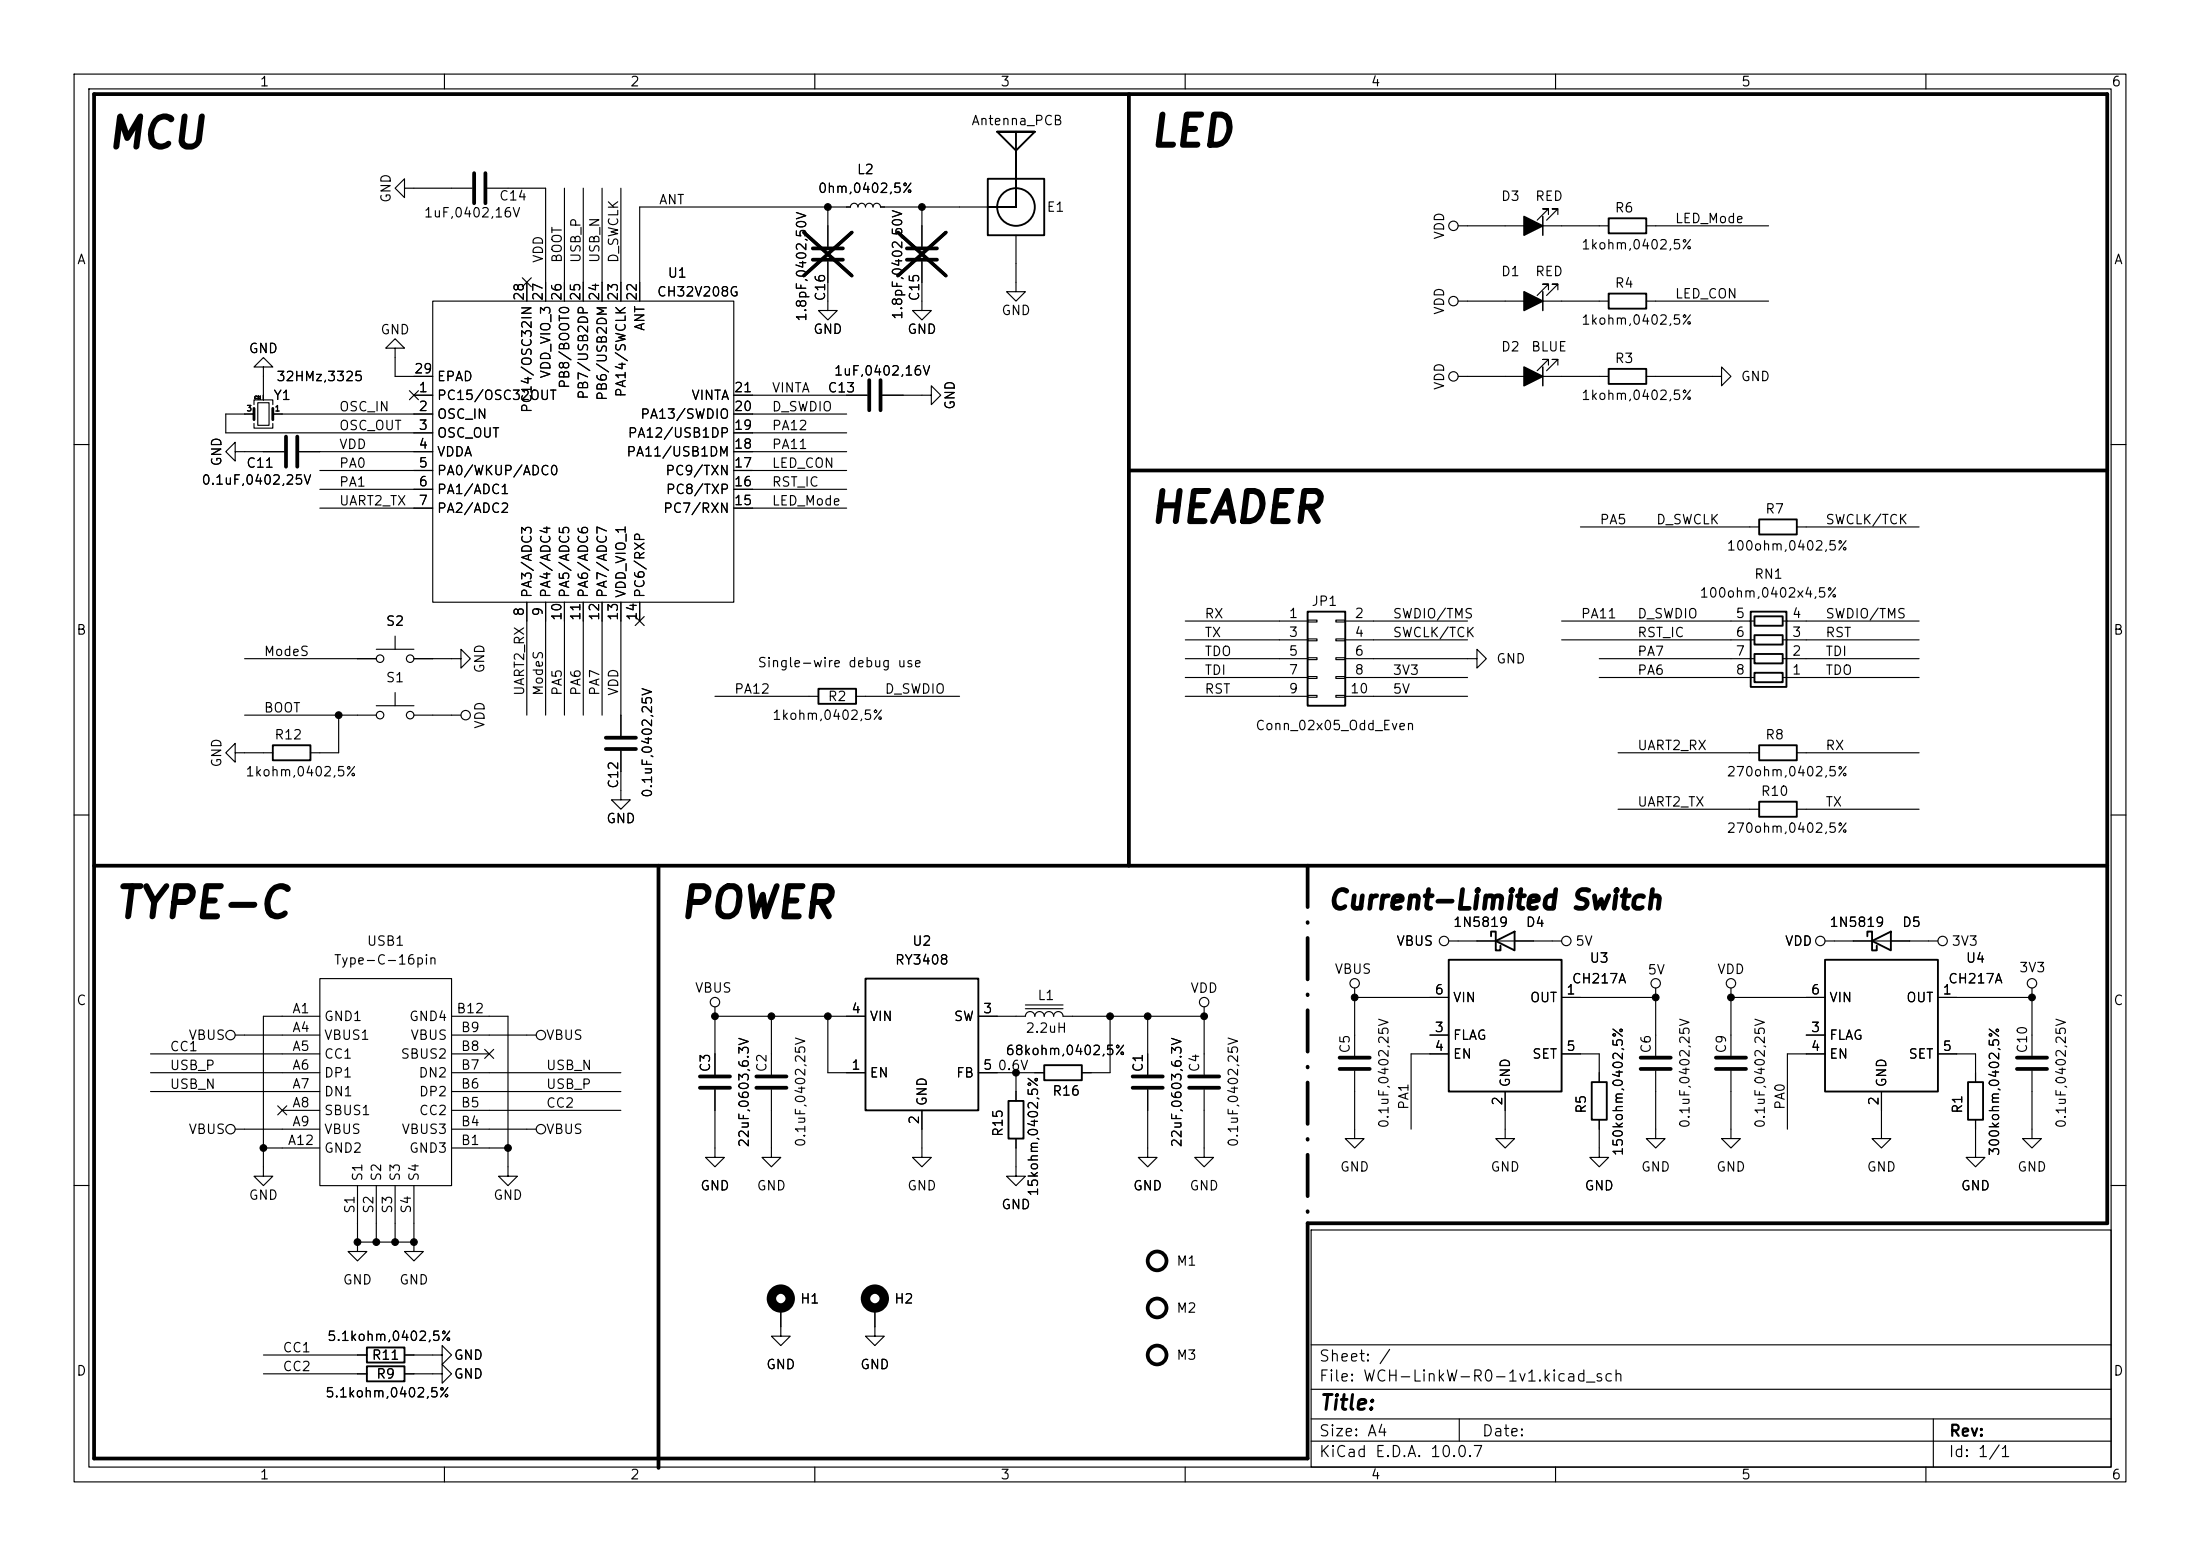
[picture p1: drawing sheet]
<svg xmlns="http://www.w3.org/2000/svg" width="297mm" height="210mm" viewBox="0 0 297 210" stroke-linecap="round" stroke-linejoin="round" font-family="sans-serif">
<g fill="none" stroke="#000" stroke-width=".15">
<path d="M10 10h277v190h-277zM12 12h273v186h-273zM60 10v2M110 10v2M160 10v2M210 10v2M260 10v2M54.6 25.4v-1.3l-1.3 1.3 1.3 1.3v-1.3h9.2M65.8 25.4h7.9v15.2M70.5 37.5l1.2 1.2M71.1 38.1v2.5M71.7 37.5l-1.2 1.2"/>
<path d="M76.2 25.4v15.2M78.7 25.4v15.2M81.3 25.4v15.2M83.8 25.4v15.2M111.8 35.3v6.6h1.2l-1.2 1.3-1.3-1.3h1.3M111.8 27.9v5.4M124.5 35.3v6.6h1.2l-1.2 1.3-1.3-1.3h1.3M124.5 27.9v5.4M133.3 27.9h-14.4a.51 .51 0 0 0-.5-.5 .51 .51 0 0 0-.5 .5 .51 .51 0 0 0-.6-.5 .51 .51 0 0 0-.5 .5 .51 .51 0 0 0-.5-.5 .51 .51 0 0 0-.5 .5 .51 .51 0 0 0-.5-.5 .51 .51 0 0 0-.5 .5h-28.4v12.7M137.2 31.8v7.6h1.2l-1.2 1.2-1.3-1.2h1.3M196.8 30.5h20.4M209 29v-.8h-.7h.7l-1.5 1.5"/>
<path d="M209 39.1v-.7h-.7h.7l-1.5 1.5M210.3 29v-.8h-.8h.8l-1.5 1.5M210.3 39.1v-.7h-.8h.8l-1.5 1.5M222.2 30.5h16.6M34.3 57.2v.6h2.5v-.6M34.3 54.6v-.6h2.5v.6M34.3 55.9h-3.8v2.5h27.9M34.8 54.4h1.5v3h-1.5zM35.6 49.5h1.2l-1.2-1.2-1.3 1.2h1.3v4.5M36.8 55.9h21.6M53.3 47h1.3l-1.3-1.3-1.2 1.3h1.2v3.8h5.1M55.3 52.7l1.2 1.2"/>
<path d="M55.9 53.3h2.5M56.5 52.7l-1.2 1.2M58.4 40.6h40.7v40.7h-40.7zM99.1 53.3h18M99.1 55.9h15.2M99.1 58.4h15.2M119.1 53.3h6.6v-1.2l1.3 1.2-1.3 1.3v-1.3M196.8 40.6h20.4M196.8 50.8h20.4M209 49.3v-.8h-.7h.7l-1.5 1.5M210.3 49.3v-.8h-.8h.8l-1.5 1.5M222.2 50.8h10.2v-1.3l1.3 1.3-1.3 1.3v-1.3"/>
<path d="M222.2 40.6h16.6M10 60h2M31.7 61v-1.3l-1.2 1.3 1.2 1.2v-1.2h6.7M40.4 61h18M43.2 63.5h15.2M43.2 66h15.2M43.2 68.6h15.2M99.1 61h15.2M99.1 63.5h15.2M99.1 66h15.2M99.1 68.6h15.2M213.4 71.1h24.1"/>
<path d="M242.6 71.1h16.5M285 60h2M33 88.9h17.8M33 96.5h17.8M45.7 96.5v5.1h-3.8M50.8 87.6h5.1M50.8 95.3h5.1M53.3 85.9v1.7M53.3 93.5v1.8M55.9 88.9h6.3v-1.3l1.3 1.3-1.3 1.3v-1.3M55.9 96.5h6.3M71.1 81.3v15.2"/>
<path d="M73.7 81.3v15.2M76.2 81.3v15.2M78.7 81.3v15.2M81.3 81.3v15.2M83.8 81.3v18M85.8 83.2l1.2 1.2M86.4 81.3v2.5M87 83.2l-1.2 1.2M96.5 94h14M115.6 94h13.9M160 91.4h16.5M160 88.9h16.5"/>
<path d="M160 86.4h16.5M160 83.8h16.5M160 94h16.5M176.5 83.7h1.3v.2h-1.3zM176.5 86.2h1.3v.3h-1.3zM176.5 88.8h1.3v.2h-1.3zM176.5 91.3h1.3v.3h-1.3zM176.5 93.9h1.3v.2h-1.3zM180.3 83.7h1.3v.2h-1.3zM180.3 86.2h1.3v.3h-1.3zM180.3 88.8h1.3v.2h-1.3zM180.3 91.3h1.3v.3h-1.3z"/>
<path d="M180.3 93.9h1.3v.2h-1.3zM181.6 88.9h17.8v-1.3l1.3 1.3-1.3 1.3v-1.3M181.6 91.4h16.5M181.6 86.4h16.5M181.6 83.8h16.5M181.6 94h16.5M210.8 86.4h26.1M210.8 83.8h26.1M215.9 91.4h21M215.9 88.9h21M240.7 91.4h18.4M240.7 88.9h18.4"/>
<path d="M240.7 86.4h18.4M240.7 83.8h18.4M10 110h2M31.7 101.6v-1.3l-1.2 1.3 1.2 1.3v-1.3h5.1M83.8 101.3v6.7h1.3l-1.3 1.2-1.3-1.2h1.3M218.4 101.6h19.1M218.4 109.2h19.1M242.6 101.6h16.5M242.6 109.2h16.5M285 110h2M31.7 139.7h11.5M43.2 132.1h17.8v27.9h-17.8z"/>
<path d="M43.2 137.2h-7.6v21.6h1.2l-1.2 1.2-1.3-1.2h1.3M61 137.2h7.6v21.6h1.2l-1.2 1.2-1.3-1.2h1.3M61 139.7h11.4M96.5 137.2h20.3M96.5 135.9v9.1M104.1 137.2v7.8M111.8 137.2v7.6h5M132.1 137.2h6.3a.64 .64 0 0 1 .7-.7 .64 .64 0 0 1 .6 .7 .64 .64 0 0 1 .6-.7 .64 .64 0 0 1 .7 .7 .64 .64 0 0 1 .6-.7 .64 .64 0 0 1 .6 .7 .64 .64 0 0 1 .7-.7 .64 .64 0 0 1 .6 .7h19.1M138.4 136.1h5.1M138.4 135.6h5.1M149.9 137.2v7.6h-3.9M154.9 137.2v7.8"/>
<path d="M162.6 135.9v9.1M182.9 134.6h12.7M182.9 133.4v9.1M193 139.7h2.6M195.6 127h15.2M210.8 134.6h12.7M223.5 133.4v9.1M233.7 134.6h12.7M233.7 133.4v9.1M243.8 139.7h2.6M246.4 127h15.2M261.6 134.6h12.7"/>
<path d="M274.3 133.4v9.1M20.3 142.2h22.9M20.3 144.8h22.9M20.3 147.3h22.9M31.7 152.4h11.5M35.6 154.9h7.6M37.5 149.3l1.2 1.2M38.1 149.9h5.1M38.7 149.3l-1.2 1.2M61 142.2h5M61 144.8h22.8M61 152.4h11.4"/>
<path d="M61 147.3h22.8M61 149.9h22.8M61 154.9h7.6M65.4 141.6l1.2 1.2M66.6 141.6l-1.2 1.2M96.5 147.1v9.1h1.3l-1.3 1.3-1.3-1.3h1.3M104.1 147.1v9.1h1.3l-1.3 1.3-1.2-1.3h1.2M124.5 149.9v6.3h1.2l-1.2 1.3-1.3-1.3h1.3M132.1 144.8h8.9M137.2 153.7v5.1h1.2l-1.2 1.2-1.3-1.2h1.3M137.2 144.8v3.8M154.9 147.1v9.1h1.3l-1.3 1.3-1.2-1.3h1.2"/>
<path d="M162.6 147.1v9.1h1.2l-1.2 1.3-1.3-1.3h1.3M182.9 144.5v9.2h1.2l-1.2 1.2-1.3-1.2h1.3M195.6 142.2h-5.1v10.2M203.2 147.3v6.4h1.3l-1.3 1.2-1.3-1.2h1.3M210.8 142.2h5.1v3.9M215.9 151.1v5.1h1.3l-1.3 1.3-1.3-1.3h1.3M223.5 144.5v9.2h1.3l-1.3 1.2-1.3-1.2h1.3M233.7 144.5v9.2h1.2l-1.2 1.2-1.3-1.2h1.3M246.4 142.2h-5.1v10.2M254 147.3v6.4h1.3l-1.3 1.2-1.3-1.2h1.3M261.6 142.2h5.1v3.9M266.7 151.1v5.1h1.3l-1.3 1.3-1.3-1.3h1.3"/>
<path d="M274.3 144.5v9.2h1.3l-1.3 1.2-1.3-1.2h1.3M10 160h2M48.3 167.6v1.3h1.2l-1.2 1.3-1.3-1.3h1.3M48.3 160v7.6M48.3 167.6h7.6M50.8 160v7.6M53.3 160v7.6M55.9 167.6v1.3h1.2l-1.2 1.3-1.3-1.3h1.3M55.9 160v7.6M105.4 176.5v3.8h1.3l-1.3 1.3-1.3-1.3h1.3M118.1 176.5v3.8h1.3l-1.3 1.3-1.3-1.3h1.3M177 166h108v32h-108z"/>
<path d="M285 160h2M35.6 182.9h13.9M35.6 185.4h13.9M54.6 182.9h5.1v-1.3l1.3 1.3-1.3 1.3v-1.3M54.6 185.4h5.1v-1.2l1.3 1.2-1.3 1.3v-1.3M60 198v2M110 198v2M160 198v2M177 194.5h108M177 191.5h108M177 187.5h108M177 181.5h108"/>
<path d="M197 191.5v3M210 198v2M260 198v2M261 191.5v6.5"/>
<circle cx="196.2" cy="30.5" r=".63"/>
<circle cx="196.2" cy="50.8" r=".63"/>
<circle cx="196.2" cy="40.6" r=".63"/>
<circle cx="51.3" cy="88.9" r=".51"/>
<circle cx="51.3" cy="96.5" r=".51"/>
<circle cx="55.4" cy="88.9" r=".51"/>
<circle cx="55.4" cy="96.5" r=".51"/>
<circle cx="62.9" cy="96.5" r=".63"/>
<circle cx="31.1" cy="139.7" r=".63"/>
<circle cx="73" cy="139.7" r=".63"/>
<circle cx="96.5" cy="135.3" r=".63"/>
<circle cx="162.6" cy="135.3" r=".63"/>
<circle cx="182.9" cy="132.7" r=".63"/>
<circle cx="194.9" cy="127" r=".63"/>
<circle cx="211.5" cy="127" r=".63"/>
<circle cx="223.5" cy="132.7" r=".63"/>
<circle cx="233.7" cy="132.7" r=".63"/>
<circle cx="245.7" cy="127" r=".63"/>
<circle cx="262.3" cy="127" r=".63"/>
<circle cx="274.3" cy="132.7" r=".63"/>
<circle cx="31.1" cy="152.4" r=".63"/>
<circle cx="73" cy="152.4" r=".63"/>
</g>
<g fill="none" stroke="#000" stroke-width=".25">
<path d="M134.6 17.8l2.6 2.5v7.6v-7.6l2.5-2.5M134.6 17.8h5.1zM137.2 17.8v2.5M133.3 24.1h7.7v7.7h-7.7zM133.3 27.9h3.9zM217.2 29.5h5v2h-5zM217.2 39.6h5v2.1h-5zM217.2 49.8h5v2h-5zM237.5 70.1h5.1v2h-5.1zM110.5 93h5.1v2h-5.1zM176.5 82.6h5.1v12.7h-5.1zM236.3 82.6h4.9v10.1h-4.9z"/>
<path d="M236.9 90.8h3.8v1.3h-3.8zM236.9 88.3h3.8v1.2h-3.8zM236.9 85.7h3.8v1.3h-3.8zM236.9 83.2h3.8v1.3h-3.8zM36.8 100.6h5.1v2h-5.1zM237.5 108.2h5.1v2h-5.1zM237.5 100.6h5.1v2h-5.1zM116.8 132.1h15.3v17.8h-15.3zM195.6 129.5h15.2v17.8h-15.2zM201.3 126.4v-.7h.6v2.6h.7v-.7M201.9 127l2.6-1.3v2.6zM246.4 129.5h15.2v17.8h-15.2z"/>
<path d="M252.1 126.4v-.7h.6v2.6h.7v-.7M252.7 127l2.6-1.3v2.6zM136.1 148.6h2.1v5.1h-2.1zM141 143.8h5v2h-5zM214.9 146.1h2v5h-2zM265.7 146.1h2v5h-2zM49.5 181.9h5.1v2h-5.1zM49.5 184.4h5.1v2h-5.1z"/>
<circle cx="137.2" cy="27.9" r="2.54"/>
</g>
<path d="M208.3 29.2v2.6M208.3 39.4v2.5M208.3 49.5v2.6" fill="none" stroke="#000" stroke-width=".2"/>
<path d="M205.7 29.2l2.6 1.3-2.6 1.3zM205.7 39.4l2.6 1.2-2.6 1.3zM205.7 49.5l2.6 1.3-2.6 1.3z" fill="#000" stroke="#000" stroke-width=".2"/>
<g fill="none" stroke="#000" stroke-width=".51">
<path d="M12.7 12.7h271.8v152.4h-108v31.8h-163.8zM152.4 12.7v104.1M64 23.4v4M65.5 23.4v4M109.7 35.1h4.1M109.7 33.5h4.1M122.4 35.1h4.1M122.4 33.5h4.1M38.6 58.9v4.1M40.1 58.9v4.1M117.3 51.3v4.1M118.9 51.3v4.1"/>
<path d="M152.4 63.5h132.1M81.8 99.6h4.1M12.7 116.8h271.8M81.8 101.1h4.1M88.9 116.8v81.3M94.5 145.3h4.1M94.5 146.8h4.1M102.1 145.3h4.1M102.1 146.8h4.1M152.9 145.3h4.1M152.9 146.8h4.1M160.5 145.3h4.1"/>
<path d="M160.5 146.8h4.1M180.8 142.7h4.1M180.8 144.3h4.1M221.5 142.7h4.1M221.5 144.3h4.1M231.6 142.7h4.1M231.6 144.3h4.1M272.3 142.7h4.1M272.3 144.3h4.1"/>
<circle cx="156.2" cy="176.5" r="1.27"/>
<circle cx="156.2" cy="170.2" r="1.27"/>
<circle cx="156.2" cy="182.9" r="1.27"/>
</g>
<path d="M108.5 31.4l6.5 5.8M115 31.4l-6.5 5.8M121.2 31.4l6.5 5.8M127.7 31.4l-6.5 5.8" fill="none" stroke="#000" stroke-width=".46"/>
<g fill="none" stroke="#000" stroke-width="1.3">
<circle cx="105.4" cy="175.3" r="1.27"/>
<circle cx="118.1" cy="175.3" r="1.27"/>
</g>
<path d="M34.3 55.1v1.5M36.8 55.1v1.5" fill="none" stroke="#000" stroke-width=".38"/>
<path d="M176.5 116.8v48.3" fill="none" stroke="#000" stroke-width=".51" stroke-dasharray="5.6 2 .1 2"/>
<g fill="#000" stroke="#000" stroke-width=".14">
<circle cx="111.8" cy="27.9" r=".46"/>
<circle cx="124.5" cy="27.9" r=".46"/>
<circle cx="45.7" cy="96.5" r=".46"/>
<circle cx="96.5" cy="137.2" r=".46"/>
<circle cx="104.1" cy="137.2" r=".46"/>
<circle cx="111.8" cy="137.2" r=".46"/>
<circle cx="149.9" cy="137.2" r=".46"/>
<circle cx="154.9" cy="137.2" r=".46"/>
<circle cx="162.6" cy="137.2" r=".46"/>
<circle cx="182.9" cy="134.6" r=".46"/>
<circle cx="223.5" cy="134.6" r=".46"/>
<circle cx="233.7" cy="134.6" r=".46"/>
<circle cx="274.3" cy="134.6" r=".46"/>
<circle cx="35.6" cy="154.9" r=".46"/>
<circle cx="68.6" cy="154.9" r=".46"/>
<circle cx="137.2" cy="144.8" r=".46"/>
<circle cx="48.3" cy="167.6" r=".46"/>
<circle cx="50.8" cy="167.6" r=".46"/>
<circle cx="53.3" cy="167.6" r=".46"/>
<circle cx="55.9" cy="167.6" r=".46"/>
</g>
<g font-size="4.1">
<text x="14.2" y="21">MCU</text>
<text x="154.9" y="20.8">LED</text>
<text x="154.9" y="71.6">HEADER</text>
<text x="15.2" y="124.9">TYPE-C</text>
<text x="91.4" y="124.9">POWER</text>
</g>
<text font-size="2.6" x="179.1" y="123.4">Current-Limited Switch</text>
<text font-size="2" x="178" y="190.8">Title:</text>
<g font-size="1.5">
<text x="178" y="184.1">Sheet: /</text>
<text x="178" y="186.8">File: WCH-LinkW-R0-1v1.kicad_sch</text>
<text x="178" y="197">KiCad E.D.A. 10.0.7</text>
<text x="178" y="194.2">Size: A4</text>
<text x="200" y="194.2">Date:</text>
<text x="263" y="197">Id: 1/1</text>
<text x="263" y="194.2">Rev:</text>
</g>
<g font-size="1.3">
<text x="35" y="12">1</text>
<text x="85" y="12">2</text>
<text x="135" y="12">3</text>
<text x="185" y="12">4</text>
<text x="235" y="12">5</text>
<text x="285" y="12">6</text>
<text x="131" y="17.2">Antenna_PCB</text>
<text x="115.6" y="23.8">L2</text>
<text x="53.1" y="27.5" transform="rotate(-90 53.1 27.5)">GND</text>
<text x="57.1" y="29.7">1uF,0402,16V</text>
<text x="67.3" y="27.4">C14</text>
<text x="88.9" y="27.9">ANT</text>
<text x="110.3" y="26.4">0hm,0402,5%</text>
<text x="141.2" y="28.9">E1</text>
<text x="202.5" y="27.4">D3</text>
<text x="207.2" y="27.4">RED</text>
<text x="217.9" y="29">R6</text>
<text x="10.3" y="36">A</text>
<text x="73.6" y="35.6" transform="rotate(-90 73.6 35.6)">VDD</text>
<text x="76.2" y="35.6" transform="rotate(-90 76.2 35.6)">BOOT</text>
<text x="78.7" y="35.6" transform="rotate(-90 78.7 35.6)">USB_P</text>
<text x="81.2" y="35.6" transform="rotate(-90 81.2 35.6)">USB_N</text>
<text x="83.8" y="35.6" transform="rotate(-90 83.8 35.6)">D_SWCLK</text>
<text x="195.3" y="32.4" transform="rotate(-90 195.3 32.4)">VDD</text>
<text x="213.4" y="34">1kohm,0402,5%</text>
<text x="226" y="30.4">LED_Mode</text>
<text x="285.3" y="36">A</text>
<text x="71" y="40.7" transform="rotate(-90 71 40.7)">28</text>
<text x="73.6" y="40.7" transform="rotate(-90 73.6 40.7)">27</text>
<text x="76.1" y="40.7" transform="rotate(-90 76.1 40.7)">26</text>
<text x="78.7" y="40.7" transform="rotate(-90 78.7 40.7)">25</text>
<text x="81.2" y="40.7" transform="rotate(-90 81.2 40.7)">24</text>
<text x="83.7" y="40.7" transform="rotate(-90 83.7 40.7)">23</text>
<text x="86.3" y="40.7" transform="rotate(-90 86.3 40.7)">22</text>
<text x="88.6" y="40.3">CH32V208G</text>
<text x="90" y="37.8">U1</text>
<text x="111.7" y="40.8" transform="rotate(-90 111.7 40.8)">C16</text>
<text x="124.4" y="40.8" transform="rotate(-90 124.4 40.8)">C15</text>
<text x="202.5" y="37.6">D1</text>
<text x="207.2" y="37.6">RED</text>
<text x="217.9" y="39.2">R4</text>
<text x="226" y="40.6">LED_CON</text>
<text x="33.5" y="48">GND</text>
<text x="51.3" y="45.4">GND</text>
<text x="87.3" y="44.8" transform="rotate(-90 87.3 44.8)">ANT</text>
<text x="109.2" y="43.5" transform="rotate(-90 109.2 43.5)">1.8pF,0402,50V</text>
<text x="109.7" y="45.4">GND</text>
<text x="122.1" y="43.2" transform="rotate(-90 122.1 43.2)">1.8pF,0402,50V</text>
<text x="122.4" y="45.4">GND</text>
<text x="135.1" y="42.8">GND</text>
<text x="195.3" y="42.6" transform="rotate(-90 195.3 42.6)">VDD</text>
<text x="202.5" y="47.8">D2</text>
<text x="206.6" y="47.8">BLUE</text>
<text x="213.4" y="44.1">1kohm,0402,5%</text>
<text x="37.2" y="51.8">32HMz,3325</text>
<text x="55.8" y="50.7">29</text>
<text x="56.4" y="53.3">1</text>
<text x="58.9" y="51.8">EPAD</text>
<text x="74.6" y="51.2" transform="rotate(-90 74.6 51.2)">VDD_VIO_3</text>
<text x="77.2" y="52.6" transform="rotate(-90 77.2 52.6)">PB8/BOOT0</text>
<text x="84.8" y="53.7" transform="rotate(-90 84.8 53.7)">PA14/SWCLK</text>
<text x="99" y="53.3">21</text>
<text x="104.1" y="53.3">VINTA</text>
<text x="111.6" y="53.3">C13</text>
<text x="112.5" y="51">1uF,0402,16V</text>
<text x="195.3" y="52.7" transform="rotate(-90 195.3 52.7)">VDD</text>
<text x="217.9" y="49.3">R3</text>
<text x="234.9" y="51.8">GND</text>
<text x="36.8" y="54.3">Y1</text>
<text x="45.7" y="58.4">OSC_OUT</text>
<text x="45.7" y="55.8">OSC_IN</text>
<text x="56.4" y="55.8">2</text>
<text x="56.4" y="58.3">3</text>
<text x="58.9" y="54.3">PC15/OSC32OUT</text>
<text x="58.9" y="56.8">OSC_IN</text>
<text x="58.9" y="59.4">OSC_OUT</text>
<text x="72.1" y="55.8" transform="rotate(-90 72.1 55.8)">PC14/OSC32IN</text>
<text x="79.7" y="54" transform="rotate(-90 79.7 54)">PB7/USB2DP</text>
<text x="82.2" y="54.2" transform="rotate(-90 82.2 54.2)">PB6/USB2DM</text>
<text x="84.7" y="59.4">PA12/USB1DP</text>
<text x="86.4" y="56.8">PA13/SWDIO</text>
<text x="93.2" y="54.3">VINTA</text>
<text x="99" y="58.3">19</text>
<text x="99" y="55.8">20</text>
<text x="104.1" y="55.8">D_SWDIO</text>
<text x="104.1" y="58.4">PA12</text>
<text x="129.2" y="55.4" transform="rotate(-90 129.2 55.4)">GND</text>
<text x="213.4" y="54.3">1kohm,0402,5%</text>
<text x="27.1" y="65.7">0.1uF,0402,25V</text>
<text x="30.2" y="63" transform="rotate(-90 30.2 63)">GND</text>
<text x="33.2" y="63.4">C11</text>
<text x="45.7" y="60.9">VDD</text>
<text x="45.7" y="63.5">PA0</text>
<text x="56.4" y="60.9">4</text>
<text x="56.4" y="63.4">5</text>
<text x="56.4" y="66">6</text>
<text x="58.9" y="61.9">VDDA</text>
<text x="58.9" y="64.5">PA0/WKUP/ADC0</text>
<text x="84.5" y="61.9">PA11/USB1DM</text>
<text x="89.7" y="64.5">PC9/TXN</text>
<text x="99" y="66">16</text>
<text x="99" y="63.4">17</text>
<text x="99" y="60.9">18</text>
<text x="104.1" y="60.9">PA11</text>
<text x="104.1" y="63.5">LED_CON</text>
<text x="45.7" y="68.5">UART2_TX</text>
<text x="45.7" y="66">PA1</text>
<text x="56.4" y="68.5">7</text>
<text x="58.9" y="67">PA1/ADC1</text>
<text x="58.9" y="69.5">PA2/ADC2</text>
<text x="89.4" y="69.5">PC7/RXN</text>
<text x="89.8" y="67">PC8/TXP</text>
<text x="99" y="68.5">15</text>
<text x="104.1" y="68.5">LED_Mode</text>
<text x="104.1" y="66">RST_IC</text>
<text x="215.9" y="71.1">PA5</text>
<text x="223.5" y="71.1">D_SWCLK</text>
<text x="238.2" y="69.6">R7</text>
<text x="246.4" y="71.1">SWCLK/TCK</text>
<text x="233" y="74.6">100ohm,0402,5%</text>
<text x="71" y="83.3" transform="rotate(-90 71 83.3)">8</text>
<text x="72.1" y="80.8" transform="rotate(-90 72.1 80.8)">PA3/ADC3</text>
<text x="73.6" y="83.3" transform="rotate(-90 73.6 83.3)">9</text>
<text x="74.6" y="80.8" transform="rotate(-90 74.6 80.8)">PA4/ADC4</text>
<text x="76.1" y="83.9" transform="rotate(-90 76.1 83.9)">10</text>
<text x="77.2" y="80.8" transform="rotate(-90 77.2 80.8)">PA5/ADC5</text>
<text x="78.7" y="83.9" transform="rotate(-90 78.7 83.9)">11</text>
<text x="79.7" y="80.8" transform="rotate(-90 79.7 80.8)">PA6/ADC6</text>
<text x="81.2" y="83.9" transform="rotate(-90 81.2 83.9)">12</text>
<text x="82.2" y="80.8" transform="rotate(-90 82.2 80.8)">PA7/ADC7</text>
<text x="83.7" y="83.9" transform="rotate(-90 83.7 83.9)">13</text>
<text x="84.8" y="80.8" transform="rotate(-90 84.8 80.8)">VDD_VIO_1</text>
<text x="86.3" y="83.9" transform="rotate(-90 86.3 83.9)">14</text>
<text x="87.3" y="80.8" transform="rotate(-90 87.3 80.8)">PC6/RXP</text>
<text x="162.5" y="83.8">RX</text>
<text x="173.9" y="83.7">1</text>
<text x="177" y="82.1">JP1</text>
<text x="182.8" y="83.7">2</text>
<text x="187.9" y="83.8">SWDIO/TMS</text>
<text x="213.3" y="83.8">PA11</text>
<text x="221" y="83.8">D_SWDIO</text>
<text x="229.3" y="81">100ohm,0402x4,5%</text>
<text x="234.2" y="83.7">5</text>
<text x="236.7" y="78.4">RN1</text>
<text x="241.8" y="83.7">4</text>
<text x="246.4" y="83.8">SWDIO/TMS</text>
<text x="10.2" y="86">B</text>
<text x="35.5" y="88.9">ModeS</text>
<text x="52" y="84.8">S2</text>
<text x="162.5" y="88.9">TDO</text>
<text x="162.5" y="86.3">TX</text>
<text x="173.9" y="86.3">3</text>
<text x="173.9" y="88.8">5</text>
<text x="182.8" y="86.3">4</text>
<text x="182.8" y="88.8">6</text>
<text x="187.9" y="86.3">SWCLK/TCK</text>
<text x="201.9" y="89.9">GND</text>
<text x="221" y="86.3">RST_IC</text>
<text x="221" y="88.9">PA7</text>
<text x="234.2" y="86.3">6</text>
<text x="234.2" y="88.8">7</text>
<text x="241.8" y="88.8">2</text>
<text x="241.8" y="86.3">3</text>
<text x="246.4" y="88.9">TDI</text>
<text x="246.4" y="86.3">RST</text>
<text x="285.2" y="86">B</text>
<text x="52" y="92.4">S1</text>
<text x="65.7" y="91" transform="rotate(-90 65.7 91)">GND</text>
<text x="71.1" y="94" transform="rotate(-90 71.1 94)">UART2_RX</text>
<text x="73.6" y="94" transform="rotate(-90 73.6 94)">ModeS</text>
<text x="76.2" y="94" transform="rotate(-90 76.2 94)">PA5</text>
<text x="78.7" y="94" transform="rotate(-90 78.7 94)">PA6</text>
<text x="81.2" y="94" transform="rotate(-90 81.2 94)">PA7</text>
<text x="83.8" y="94" transform="rotate(-90 83.8 94)">VDD</text>
<text x="99" y="93.9">PA12</text>
<text x="102.2" y="90.4">Single-wire debug use</text>
<text x="111.7" y="94.9">R2</text>
<text x="119.4" y="93.9">D_SWDIO</text>
<text x="162.5" y="93.9">RST</text>
<text x="162.5" y="91.4">TDI</text>
<text x="173.9" y="91.4">7</text>
<text x="173.9" y="93.9">9</text>
<text x="182.2" y="93.9">10</text>
<text x="182.8" y="91.4">8</text>
<text x="187.9" y="93.9">5V</text>
<text x="187.9" y="91.4">3V3</text>
<text x="221" y="91.4">PA6</text>
<text x="234.2" y="91.4">8</text>
<text x="241.8" y="91.4">1</text>
<text x="246.4" y="91.4">TDO</text>
<text x="35.5" y="96.5">BOOT</text>
<text x="37" y="100.1">R12</text>
<text x="65.7" y="98.5" transform="rotate(-90 65.7 98.5)">VDD</text>
<text x="104.2" y="97.5">1kohm,0402,5%</text>
<text x="169.4" y="98.9">Conn_02x05_Odd_Even</text>
<text x="221" y="101.6">UART2_RX</text>
<text x="238.2" y="100.1">R8</text>
<text x="246.4" y="101.6">RX</text>
<text x="30.2" y="103.7" transform="rotate(-90 30.2 103.7)">GND</text>
<text x="33" y="105.1">1kohm,0402,5%</text>
<text x="83.8" y="106.5" transform="rotate(-90 83.8 106.5)">C12</text>
<text x="88.3" y="107.8" transform="rotate(-90 88.3 107.8)">0.1uF,0402,25V</text>
<text x="233" y="105.1">270ohm,0402,5%</text>
<text x="237.6" y="107.7">R10</text>
<text x="81.8" y="111.4">GND</text>
<text x="221" y="109.2">UART2_TX</text>
<text x="233" y="112.7">270ohm,0402,5%</text>
<text x="246.4" y="109.2">TX</text>
<text x="196.1" y="125.4">1N5819</text>
<text x="205.9" y="125.4">D4</text>
<text x="246.9" y="125.4">1N5819</text>
<text x="256.7" y="125.4">D5</text>
<text x="45" y="130.5">Type-C-16pin</text>
<text x="49.4" y="128">USB1</text>
<text x="120.7" y="130.5">RY3408</text>
<text x="123.1" y="128">U2</text>
<text x="180.1" y="131.7">VBUS</text>
<text x="188.4" y="128">VBUS</text>
<text x="212.6" y="128">5V</text>
<text x="214.5" y="130.2">U3</text>
<text x="222.3" y="131.8">5V</text>
<text x="231.7" y="131.8">VDD</text>
<text x="240.9" y="128">VDD</text>
<text x="263.4" y="128">3V3</text>
<text x="265.3" y="130.2">U4</text>
<text x="272.5" y="131.5">3V3</text>
<text x="10.2" y="136">C</text>
<text x="39.4" y="137.1">A1</text>
<text x="61.5" y="137.1">B12</text>
<text x="93.7" y="134.3">VBUS</text>
<text x="114.8" y="137.1">4</text>
<text x="132.6" y="137.1">3</text>
<text x="140" y="135.3">L1</text>
<text x="160.6" y="134.3">VDD</text>
<text x="193.6" y="134.5">6</text>
<text x="196.1" y="135.6">VIN</text>
<text x="206.5" y="135.6">OUT</text>
<text x="211.4" y="134.5">1</text>
<text x="212.1" y="133">CH217A</text>
<text x="244.4" y="134.5">6</text>
<text x="246.9" y="135.6">VIN</text>
<text x="257.3" y="135.6">OUT</text>
<text x="262.2" y="134.5">1</text>
<text x="262.9" y="133">CH217A</text>
<text x="285.2" y="136">C</text>
<text x="22.8" y="142.2">CC1</text>
<text x="25.4" y="140.7">VBUS</text>
<text x="39.4" y="139.6">A4</text>
<text x="39.4" y="142.2">A5</text>
<text x="43.7" y="138.1">GND1</text>
<text x="43.7" y="140.7">VBUS1</text>
<text x="43.7" y="143.2">CC1</text>
<text x="54" y="143.2">SBUS2</text>
<text x="55.1" y="138.1">GND4</text>
<text x="55.3" y="140.7">VBUS</text>
<text x="62.1" y="142.2">B8</text>
<text x="62.1" y="139.6">B9</text>
<text x="73.6" y="140.7">VBUS</text>
<text x="117.3" y="138.1">VIN</text>
<text x="128.7" y="138.1">SW</text>
<text x="135.7" y="142.7">68kohm,0402,5%</text>
<text x="138.4" y="139.7">2.2uH</text>
<text x="182.5" y="142.3" transform="rotate(-90 182.5 142.3)">C5</text>
<text x="193.6" y="139.6">3</text>
<text x="193.6" y="142.2">4</text>
<text x="196.1" y="140.7">FLAG</text>
<text x="196.1" y="143.2">EN</text>
<text x="206.8" y="143.2">SET</text>
<text x="211.4" y="142.2">5</text>
<text x="223.2" y="142.3" transform="rotate(-90 223.2 142.3)">C6</text>
<text x="233.3" y="142.3" transform="rotate(-90 233.3 142.3)">C9</text>
<text x="244.4" y="139.6">3</text>
<text x="244.4" y="142.2">4</text>
<text x="246.9" y="140.7">FLAG</text>
<text x="246.9" y="143.2">EN</text>
<text x="257.6" y="143.2">SET</text>
<text x="262.2" y="142.2">5</text>
<text x="274" y="142.3" transform="rotate(-90 274 142.3)">C10</text>
<text x="22.8" y="144.7">USB_P</text>
<text x="22.8" y="147.3">USB_N</text>
<text x="39.4" y="144.7">A6</text>
<text x="39.4" y="147.2">A7</text>
<text x="39.4" y="149.8">A8</text>
<text x="43.7" y="145.7">DP1</text>
<text x="43.7" y="148.3">DN1</text>
<text x="56.4" y="145.7">DN2</text>
<text x="56.5" y="148.3">DP2</text>
<text x="62.1" y="149.8">B5</text>
<text x="62.1" y="147.2">B6</text>
<text x="62.1" y="144.7">B7</text>
<text x="73.6" y="147.3">USB_P</text>
<text x="73.6" y="149.8">CC2</text>
<text x="73.6" y="144.7">USB_N</text>
<text x="96.2" y="144.8" transform="rotate(-90 96.2 144.8)">C3</text>
<text x="103.8" y="144.8" transform="rotate(-90 103.8 144.8)">C2</text>
<text x="114.8" y="144.7">1</text>
<text x="117.3" y="145.7">EN</text>
<text x="125.4" y="149.4" transform="rotate(-90 125.4 149.4)">GND</text>
<text x="129" y="145.7">FB</text>
<text x="132.6" y="144.7">5</text>
<text x="134.6" y="144.8">0.6V</text>
<text x="142" y="148.2">R16</text>
<text x="154.6" y="144.8" transform="rotate(-90 154.6 144.8)">C1</text>
<text x="162.2" y="144.8" transform="rotate(-90 162.2 144.8)">C4</text>
<text x="190.5" y="149.9" transform="rotate(-90 190.5 149.9)">PA1</text>
<text x="203.1" y="149.3" transform="rotate(-90 203.1 149.3)">2</text>
<text x="204.2" y="146.8" transform="rotate(-90 204.2 146.8)">GND</text>
<text x="241.3" y="149.9" transform="rotate(-90 241.3 149.9)">PA0</text>
<text x="253.9" y="149.3" transform="rotate(-90 253.9 149.3)">2</text>
<text x="255" y="146.8" transform="rotate(-90 255 146.8)">GND</text>
<text x="25.4" y="153.4">VBUS</text>
<text x="38.8" y="154.9">A12</text>
<text x="39.4" y="152.3">A9</text>
<text x="43.7" y="150.8">SBUS1</text>
<text x="43.7" y="153.4">VBUS</text>
<text x="43.7" y="155.9">GND2</text>
<text x="54.1" y="153.4">VBUS3</text>
<text x="55.1" y="155.9">GND3</text>
<text x="56.5" y="150.8">CC2</text>
<text x="62.1" y="154.9">B1</text>
<text x="62.1" y="152.3">B4</text>
<text x="73.6" y="153.4">VBUS</text>
<text x="101.4" y="155" transform="rotate(-90 101.4 155)">22uF,0603,6.3V</text>
<text x="109" y="154.9" transform="rotate(-90 109 154.9)">0.1uF,0402,25V</text>
<text x="124.4" y="151.9" transform="rotate(-90 124.4 151.9)">2</text>
<text x="135.7" y="153.5" transform="rotate(-90 135.7 153.5)">R15</text>
<text x="159.8" y="155" transform="rotate(-90 159.8 155)">22uF,0603,6.3V</text>
<text x="167.5" y="154.9" transform="rotate(-90 167.5 154.9)">0.1uF,0402,25V</text>
<text x="187.8" y="152.4" transform="rotate(-90 187.8 152.4)">0.1uF,0402,25V</text>
<text x="214.4" y="150.4" transform="rotate(-90 214.4 150.4)">R5</text>
<text x="228.4" y="152.4" transform="rotate(-90 228.4 152.4)">0.1uF,0402,25V</text>
<text x="238.6" y="152.4" transform="rotate(-90 238.6 152.4)">0.1uF,0402,25V</text>
<text x="265.2" y="150.4" transform="rotate(-90 265.2 150.4)">R1</text>
<text x="279.2" y="152.4" transform="rotate(-90 279.2 152.4)">0.1uF,0402,25V</text>
<text x="49.2" y="159.5" transform="rotate(-90 49.2 159.5)">S1</text>
<text x="51.8" y="159.5" transform="rotate(-90 51.8 159.5)">S2</text>
<text x="54.3" y="159.5" transform="rotate(-90 54.3 159.5)">S3</text>
<text x="56.8" y="159.5" transform="rotate(-90 56.8 159.5)">S4</text>
<text x="94.5" y="161">GND</text>
<text x="102.1" y="161">GND</text>
<text x="122.4" y="161">GND</text>
<text x="140.5" y="161.6" transform="rotate(-90 140.5 161.6)">15kohm,0402,5%</text>
<text x="152.9" y="161">GND</text>
<text x="160.5" y="161">GND</text>
<text x="180.8" y="158.4">GND</text>
<text x="201.1" y="158.4">GND</text>
<text x="213.8" y="161">GND</text>
<text x="219.4" y="156.1" transform="rotate(-90 219.4 156.1)">150kohm,0402,5%</text>
<text x="221.5" y="158.4">GND</text>
<text x="231.6" y="158.4">GND</text>
<text x="251.9" y="158.4">GND</text>
<text x="264.6" y="161">GND</text>
<text x="270.2" y="156.1" transform="rotate(-90 270.2 156.1)">300kohm,0402,5%</text>
<text x="272.3" y="158.4">GND</text>
<text x="33.5" y="162.3">GND</text>
<text x="48.2" y="163.9" transform="rotate(-90 48.2 163.9)">S1</text>
<text x="50.7" y="163.9" transform="rotate(-90 50.7 163.9)">S2</text>
<text x="53.3" y="163.9" transform="rotate(-90 53.3 163.9)">S3</text>
<text x="55.8" y="163.9" transform="rotate(-90 55.8 163.9)">S4</text>
<text x="66.5" y="162.3">GND</text>
<text x="135.1" y="163.5">GND</text>
<text x="46.2" y="173.7">GND</text>
<text x="53.8" y="173.7">GND</text>
<text x="158.7" y="171.1">M1</text>
<text x="107.9" y="176.2">H1</text>
<text x="120.6" y="176.2">H2</text>
<text x="158.7" y="177.5">M2</text>
<text x="10.2" y="186">D</text>
<text x="38.1" y="182.8">CC1</text>
<text x="38.1" y="185.4">CC2</text>
<text x="44.1" y="181.3">5.1kohm,0402,5%</text>
<text x="50.1" y="183.8">R11</text>
<text x="61.2" y="183.8">GND</text>
<text x="103.3" y="185.1">GND</text>
<text x="116" y="185.1">GND</text>
<text x="158.7" y="183.8">M3</text>
<text x="285.2" y="186">D</text>
<text x="43.8" y="188.9">5.1kohm,0402,5%</text>
<text x="50.7" y="186.4">R9</text>
<text x="61.2" y="186.4">GND</text>
<text x="35" y="200">1</text>
<text x="85" y="200">2</text>
<text x="135" y="200">3</text>
<text x="185" y="200">4</text>
<text x="235" y="200">5</text>
<text x="285" y="200">6</text>
</g>
<g font-size=".8">
<text x="33.2" y="55.7">3</text>
<text x="35.4" y="54.1" transform="rotate(-90 35.4 54.1)">2</text>
<text x="35.4" y="54.1" transform="rotate(-90 35.4 54.1)">4</text>
<text x="37" y="55.7">1</text>
</g>
</svg>
